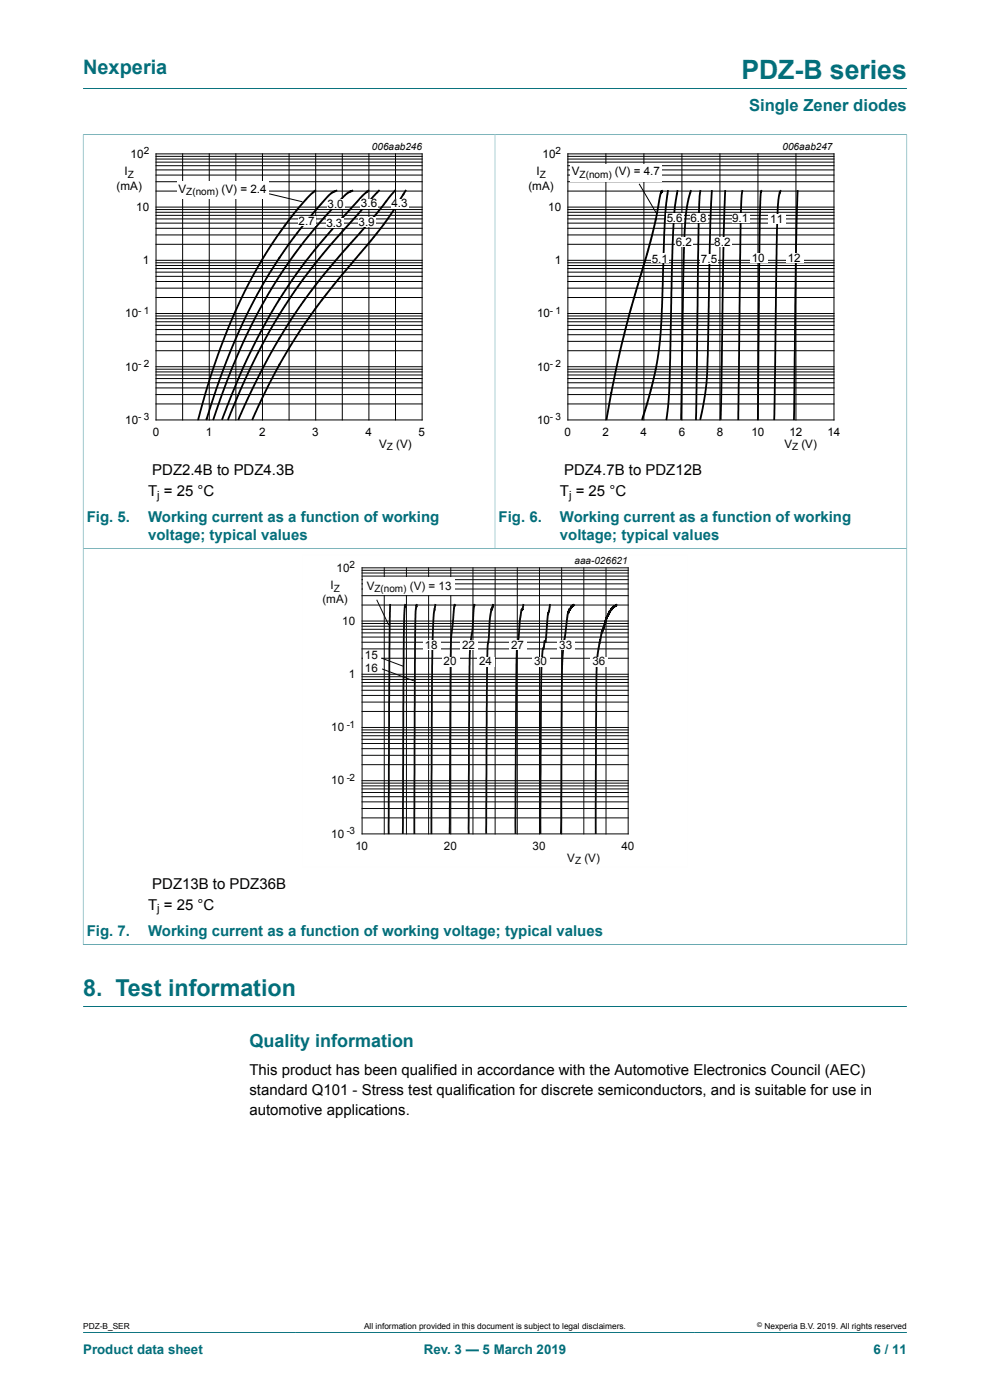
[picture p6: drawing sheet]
<svg xmlns="http://www.w3.org/2000/svg" width="210mm" height="297mm" viewBox="0 0 210 297" stroke-linecap="round" stroke-linejoin="round" font-family="sans-serif">
<path d="M17.6 18.8h174.8M17.6 28.5v87.9h87.4v-87.8h-87.4" fill="none" stroke="#036f7b" stroke-width=".21"/>
<path d="M20.4 29.8h81.8v66.3h-81.8z" fill="none" stroke="#fff" stroke-width=".21"/>
<g fill="none" stroke="#000" stroke-width=".21">
<path d="M33.1 32.6h56.4v56.5h-56.4zM33.1 38.6h56.4M33.1 37.1h56.4M33.1 36h56.4M33.1 35.2h56.4M33.1 34.4h56.4M33.1 33.7h56.4M33.1 33.2h56.4M38.7 32.6v56.5M44.4 32.6v56.5M50 32.6v56.5M55.7 32.6v56.5"/>
<path d="M61.3 32.6v56.5M67 32.6v56.5M72.6 32.6v56.5M78.3 32.6v56.5M83.9 32.6v56.5M33.1 59.7h56.4M33.1 58.6h56.4M33.1 57.7h56.4M33.1 57h56.4M33.1 56.3h56.4M33.1 55.7h56.4M33.1 55.2h56.4"/>
<path d="M33.1 51.8h56.4M33.1 49.8h56.4M33.1 48.4h56.4M33.1 47.3h56.4M33.1 46.4h56.4M33.1 45.7h56.4M33.1 45h56.4M33.1 44.5h56.4M33.1 43.9h56.4M33.1 40.5h56.4M33.1 79.6h56.4M33.1 78.9h56.4"/>
<path d="M33.1 78.3h56.4M33.1 77.8h56.4M33.1 74.4h56.4M33.1 72.4h56.4M33.1 71h56.4M33.1 69.9h56.4M33.1 69h56.4M33.1 68.3h56.4M33.1 67.6h56.4M33.1 67h56.4M33.1 66.5h56.4M33.1 63.1h56.4"/>
<path d="M33.1 61.1h56.4M33.1 85.7h56.4M33.1 83.7h56.4M33.1 82.3h56.4M33.1 81.2h56.4M33.1 80.3h56.4"/>
</g>
<path d="M66.8 40.5l-1.4 1.2-1.8 2.1-4.2 5.4-3.3 5.1-3.7 6.6-2.8 5.8-2.9 7.1-2.6 8-2 7.2M71.4 40.5l-1.1 .5-.8 .7-5.9 7-4 5.5-3.9 6.3-3.4 6.3-3 6.6-2.6 6.9-2.9 8.6M74.7 40.5l-1 .5-.7 .6-4.6 4.9-3 3.6-4 5.3-3.9 6-3.4 6.1-3.1 6.4-2.4 5.8-3.3 9.2M78.1 40.5l-1.4 1.2-4.4 4.9-5.7 6.5-3.8 5.1-3.7 5.6-3.5 6-3.2 6.4-2.4 5.4-2.9 7.3M80.4 40.5l-11.9 13.4-3.8 4.7-3.2 4.6-3.6 5.8-3.3 6-3.1 6.6-3.1 7.3M83.8 40.5l-5.1 6.2-10.2 11.8-5.2 6.9-3.2 5-3.3 5.8-3 5.7-3.2 7M86 40.5l-2.4 4-2.3 3.3-10.5 12.7-3.2 4-3.6 5.1-2.8 4.5-2.6 4.5-2.5 4.9-2.5 5.4" fill="none" stroke="#000" stroke-width=".38"/>
<path d="M37.6 38.3h19.4v3.8h-19.4z" fill-rule="evenodd" fill="#fff"/>
<g fill="#fff">
<path d="M63.3 45.9h3.7v2.1h-3.7z"/>
<path d="M69.5 42.2h3.7v2.1h-3.7z"/>
<path d="M69.2 46.2h3.7v2.1h-3.7z"/>
<path d="M76.5 42.1h3.7v2.1h-3.7z"/>
<path d="M76 46.1h3.7v2.1h-3.7z"/>
<path d="M83 42.1h3.7v2.1h-3.7z"/>
</g>
<g fill="none" stroke="#000" stroke-width=".21">
<path d="M120.5 32.6h56.4v56.5h-56.4zM120.5 38.6h56.4M120.5 37.1h56.4M120.5 36h56.4M120.5 35.2h56.4M120.5 34.4h56.4M120.5 33.7h56.4M120.5 33.2h56.4M128.5 32.6v56.5M136.6 32.6v56.5M144.6 32.6v56.5M152.7 32.6v56.5"/>
<path d="M160.8 32.6v56.5M168.8 32.6v56.5M57.1 41.1l7 1.7M120.5 59.7h56.4M120.5 58.6h56.4M120.5 57.7h56.4M120.5 57h56.4M120.5 56.3h56.4M120.5 55.7h56.4M120.5 55.2h56.4M120.5 51.8h56.4M120.5 49.8h56.4"/>
<path d="M120.5 48.4h56.4M120.5 47.3h56.4M120.5 46.4h56.4M120.5 45.7h56.4M120.5 45h56.4M120.5 44.5h56.4M120.5 43.9h56.4M120.5 40.5h56.4M120.5 79.6h56.4M120.5 78.9h56.4M120.5 78.3h56.4M120.5 77.8h56.4"/>
<path d="M120.5 74.4h56.4M120.5 72.4h56.4M120.5 71h56.4M120.5 69.9h56.4M120.5 69h56.4M120.5 68.3h56.4M120.5 67.6h56.4M120.5 67h56.4M120.5 66.5h56.4M120.5 63.1h56.4M120.5 61.1h56.4M120.5 85.7h56.4"/>
<path d="M120.5 83.7h56.4M120.5 82.3h56.4M120.5 81.2h56.4M120.5 80.3h56.4"/>
</g>
<path d="M192.4 28.5v87.9h-87.4v-87.8h87.4" fill="none" stroke="#036f7b" stroke-width=".21"/>
<path d="M107.8 29.8h81.8v66.3h-81.8z" fill="none" stroke="#fff" stroke-width=".21"/>
<path d="M140.5 40.5l-.5 .9-.9 5.2-1.1 4.7-4.1 14-2.1 7.8-1.9 8.9-1.2 6.9M141.7 40.5l-.7 5.8-.6 18.8-.5 8.1-.5 3.8-.7 3.3-2.5 8.7M143.7 40.5l-.6 4.1-.3 4.6-.8 32.2-.2 4-.4 3.5M146.5 40.5l-.5 1.8-.4 2.3-.4 5.2-.7 39.1M148.6 40.5l-.2 1.2-.2 5.7-.6 41.5M151 40.5l-.3 7.4-.7 31.4-.4 4.1-1 5.5M153.8 40.5l-.3 10.2-.6 38.2M157.5 40.5l-.4 5.8-.5 42.6M161.5 40.5l-.2 1.6-.2 5.7-.3 41.1M165.6 40.5l-.4 1-.2 1.8-.2 5.7-.6 39.9M169.2 40.5l-.3 11.6-.5 36.8" fill="none" stroke="#000" stroke-width=".38"/>
<path d="M121 34.9h19.4v3.7h-19.4z" fill-rule="evenodd" fill="#fff"/>
<path d="M135.6 39l3.7 6.4" fill="none" stroke="#000" stroke-width=".21"/>
<g fill="#fff">
<path d="M138.2 53.8h3.8v2.1h-3.8z"/>
<path d="M141.4 45.2h3.7v2h-3.7z"/>
<path d="M143.3 50.3h3.7v2.1h-3.7z"/>
<path d="M146.4 45.2h3.7v2.1h-3.7z"/>
<path d="M148.6 53.8h3.7v2.1h-3.7z"/>
<path d="M151.5 50.3h3.7v2.1h-3.7z"/>
<path d="M155.3 45.3h3.7v2.1h-3.7z"/>
<path d="M159.1 53.7h3.7v2.1h-3.7z"/>
<path d="M163 45.4h3.8v2h-3.8z"/>
<path d="M166.7 53.7h3.8v2.1h-3.8z"/>
</g>
<path d="M17.6 200.4h174.8M192.4 200.5v-84.1h-174.8v84.1" fill="none" stroke="#036f7b" stroke-width=".21"/>
<path d="M64.1 117.6h81.8v66.4h-81.8z" fill="none" stroke="#fefefe" stroke-width=".21"/>
<g fill="none" stroke="#090909" stroke-width=".21">
<path d="M76.8 120.5h56.4v56.4h-56.4zM76.8 139.6h56.4M76.8 137.7h56.4M76.8 136.2h56.4M76.8 135.2h56.4M76.8 134.3h56.4M76.8 133.5h56.4M76.8 132.8h56.4M76.8 132.3h56.4M76.8 131.8h56.4M76.8 128.4h56.4M76.8 126.4h56.4"/>
<path d="M76.8 125h56.4M76.8 123.9h56.4M76.8 123h56.4M76.8 122.2h56.4M76.8 121.6h56.4M76.8 121h56.4M81.5 120.5v56.4M86.2 120.5v56.4M90.9 120.5v56.4M95.6 120.5v56.4M100.3 120.5v56.4M105 120.5v56.4"/>
<path d="M109.7 120.5v56.4M114.4 120.5v56.4M119.1 120.5v56.4M123.8 120.5v56.4M128.5 120.5v56.4M76.8 158.8h56.4M76.8 157.7h56.4M76.8 156.8h56.4M76.8 156.1h56.4M76.8 155.4h56.4M76.8 154.8h56.4M76.8 154.3h56.4"/>
<path d="M76.8 150.9h56.4M76.8 148.9h56.4M76.8 147.5h56.4M76.8 146.4h56.4M76.8 145.5h56.4M76.8 144.8h56.4M76.8 144.1h56.4M76.8 143.6h56.4M76.8 143h56.4M76.8 173.5h56.4M76.8 171.5h56.4M76.8 170.1h56.4"/>
<path d="M76.8 169h56.4M76.8 168.1h56.4M76.8 167.4h56.4M76.8 166.7h56.4M76.8 166.1h56.4M76.8 165.6h56.4M76.8 162.2h56.4M76.8 160.2h56.4"/>
</g>
<path d="M82.8 128.3l-.3 48.5M85.9 128.3l-.3 6.8-.2 41.6M88.4 128.3l-.2 1.4-.1 4.5-.2 42.5M92.3 128.3l-.3 2.7-.3 7-.2 38.8M96.5 128.3l-.2 .8-.6 5.7-.1 2.5-.2 39.4M100.6 128.3l-.2 1.2-.2 4-.4 3.4-.2 2.8-.2 37M104.6 128.3l-.7 2.6-.5 7.2-.3 38.6M111 128.3l-.1 .9-.3 .4-.3 1.8-.3 3.9-.4 2.8-.3 38.6M116.7 128.3l-.5 2.5-.4 5-.1 .4-.2-.1-.1 1.3-.3 .4-.2 3-.3 35.9M121.7 128.3l-.5 .5-.8 1.5-1.1 9.3-.3 37.1M130.8 128.3l-1 .8-1.2 2.1-1 3.2-.9 5.5-.2 8.8-.1 28" fill="none" stroke="#090909" stroke-width=".38"/>
<g fill="#fefefe">
<path d="M77.1 122.5h19.4v3.7h-19.4z"/>
<path d="M89.8 135.9h3.7v2.1h-3.7z"/>
<path d="M93.8 139.3h3.7v2.1h-3.7z"/>
<path d="M97.7 135.9h3.7v2.1h-3.7z"/>
<path d="M101.3 139.3h3.7v2.1h-3.7z"/>
<path d="M108.1 135.9h3.7v2.1h-3.7z"/>
<path d="M112.9 139.3h3.7v2.1h-3.7z"/>
<path d="M118.3 135.9h3.7v2.1h-3.7z"/>
<path d="M125.3 139.3h3.7v2.1h-3.7z"/>
</g>
<path d="M79.9 127.2l2.6 5.4M81 139.7l4.6 1.6" fill="none" stroke="#090909" stroke-width=".21"/>
<g fill="#fefefe">
<path d="M77.1 138h3.7v2.1h-3.7z"/>
<path d="M77.1 140.7h3.7v2.1h-3.7z"/>
</g>
<path d="M81 141.9l6.8 2.6" fill="none" stroke="#090909" stroke-width=".21"/>
<path d="M17.6 213.5h174.8M17.6 282.6h174.8" fill="none" stroke="#036f7b" stroke-width=".21"/>
<text font-size="5.6" fill="#036f7b" x="157.3" y="16.8">PDZ-B series</text>
<text font-size="4.9" fill="#036f7b" x="17.6" y="211.2">8. Test information</text>
<text font-size="4.2" fill="#036f7b" x="17.6" y="15.6">Nexperia</text>
<text font-size="3.8" fill="#036f7b" x="52.9" y="222">Quality information</text>
<text font-size="3.5" fill="#036f7b" x="158.9" y="23.7">Single Zener diodes</text>
<g font-size="3.2">
<text x="32.3" y="100.7">PDZ2.4B to PDZ4.3B</text>
<text x="119.7" y="100.7">PDZ4.7B to PDZ12B</text>
<text x="31.4" y="105.1">T = 25 °C</text>
<text x="118.8" y="105.1">T = 25 °C</text>
<text x="32.3" y="188.5">PDZ13B to PDZ36B</text>
<text x="31.4" y="193">T = 25 °C</text>
<text x="52.9" y="228">This product has been qualified in accordance with the Automotive Electronics Council (AEC)</text>
<text x="52.9" y="232.2">standard Q101 - Stress test qualification for discrete semiconductors, and is suitable for use in</text>
<text x="52.9" y="236.5">automotive applications.</text>
</g>
<g font-size="3.2" fill="#036f7b">
<text x="18.4" y="110.7">Fig. 5.</text>
<text x="31.4" y="110.7">Working current as a function of working</text>
<text x="105.8" y="110.7">Fig. 6.</text>
<text x="118.8" y="110.7">Working current as a function of working</text>
<text x="31.4" y="114.5">voltage; typical values</text>
<text x="118.8" y="114.5">voltage; typical values</text>
<text x="18.4" y="198.5">Fig. 7.</text>
<text x="31.4" y="198.5">Working current as a function of working voltage; typical values</text>
</g>
<g font-size="2.8" fill="#036f7b">
<text x="17.6" y="287.2">Product data sheet</text>
<text x="89.9" y="287.2">Rev. 3 — 5 March 2019</text>
<text x="185.3" y="287.2">6 / 11</text>
</g>
<g font-size="2.5">
<text x="27.7" y="33.5">10</text>
<text x="115.1" y="33.5">10</text>
<text x="24.7" y="40.2">(mA)</text>
<text x="26.4" y="37.2">I</text>
<text x="37.9" y="41">V</text>
<text x="47" y="41">(V)</text>
<text x="51" y="41">= 2.4</text>
<text x="112.1" y="40.2">(mA)</text>
<text x="113.8" y="37.2">I</text>
<text x="121.3" y="37.2">V</text>
<text x="130.4" y="37.2">(V) =</text>
<text x="136.6" y="37.2">4.7</text>
<text x="28.9" y="44.8">10</text>
<text x="63.3" y="47.8">2.7</text>
<text x="69.5" y="44.1">3.0</text>
<text x="76.5" y="44">3.</text>
<text x="78.6" y="44">6</text>
<text x="83" y="44">4</text>
<text x="84.4" y="44">.3</text>
<text x="116.3" y="44.8">10</text>
<text x="141.4" y="47.1">5.6</text>
<text x="146.4" y="47.1">6.8</text>
<text x="155.3" y="47.2">9.1</text>
<text x="163.4" y="47.3">11</text>
<text x="69.2" y="48.1">3.3</text>
<text x="76" y="48">3.9</text>
<text x="143.3" y="52.2">6</text>
<text x="144.7" y="52.2">.2</text>
<text x="151.5" y="52.2">8</text>
<text x="152.9" y="52.2">.2</text>
<text x="30.3" y="56">1</text>
<text x="117.7" y="56">1</text>
<text x="138.2" y="55.7">5.1</text>
<text x="148.7" y="55.7">7.5</text>
<text x="159.5" y="55.6">1</text>
<text x="160.9" y="55.6">0</text>
<text x="167.1" y="55.6">12</text>
<text x="26.6" y="67.3">10</text>
<text x="113.9" y="67.3">10</text>
<text x="26.6" y="78.6">10</text>
<text x="113.9" y="78.6">10</text>
<text x="26.6" y="89.9">10</text>
<text x="113.9" y="89.9">10</text>
<text x="32.4" y="92.5">0</text>
<text x="43.6" y="92.5">1</text>
<text x="54.9" y="92.5">2</text>
<text x="66.3" y="92.5">3</text>
<text x="77.6" y="92.5">4</text>
<text x="80.4" y="95">V</text>
<text x="84" y="95">(V)</text>
<text x="88.8" y="92.5">5</text>
<text x="119.8" y="92.5">0</text>
<text x="127.8" y="92.5">2</text>
<text x="135.9" y="92.5">4</text>
<text x="144" y="92.5">6</text>
<text x="152" y="92.5">8</text>
<text x="159.4" y="92.5">10</text>
<text x="166.4" y="95">V</text>
<text x="167.5" y="92.5">12</text>
<text x="170" y="95">(V)</text>
<text x="175.5" y="92.5">14</text>
</g>
<g font-size="2.5" fill="#090909">
<text x="70.1" y="125">I</text>
<text x="71.4" y="121.3">10</text>
<text x="77.8" y="125.1">V</text>
<text x="86.9" y="125.1">(V) = 13</text>
<text x="68.4" y="128">(mA)</text>
<text x="72.6" y="132.6">10</text>
<text x="90.1" y="137.8">1</text>
<text x="91.4" y="137.8">8</text>
<text x="98" y="137.8">22</text>
<text x="108.4" y="137.8">2</text>
<text x="109.8" y="137.8">7</text>
<text x="118.6" y="137.8">33</text>
<text x="74" y="143.8">1</text>
<text x="77.4" y="139.9">15</text>
<text x="77.4" y="142.5">16</text>
<text x="94.1" y="141.1">20</text>
<text x="101.7" y="141.1">24</text>
<text x="113.3" y="141.1">3</text>
<text x="114.6" y="141.1">0</text>
<text x="125.7" y="141.1">36</text>
<text x="70.2" y="155.1">10</text>
<text x="70.2" y="166.4">10</text>
<text x="70.2" y="177.7">10</text>
<text x="75.4" y="180.2">10</text>
<text x="94.2" y="180.2">20</text>
<text x="113" y="180.2">30</text>
<text x="120.3" y="182.8">V</text>
<text x="124" y="182.8">(V)</text>
<text x="131.8" y="180.2">40</text>
</g>
<g font-size="2.4">
<text x="33.4" y="105.8">j</text>
<text x="120.7" y="105.8">j</text>
<text x="33.4" y="193.6">j</text>
</g>
<g font-size="2.1">
<text x="30.5" y="32.7">2</text>
<text x="78.9" y="31.8">006aab246</text>
<text x="117.9" y="32.7">2</text>
<text x="166" y="31.8">006aab247</text>
<text x="27.1" y="37.7">Z</text>
<text x="39.5" y="41.4">Z(nom)</text>
<text x="114.5" y="37.7">Z</text>
<text x="122.9" y="37.7">Z(nom</text>
<text x="129.1" y="37.7">)</text>
<text x="29.3" y="66.6">- 1</text>
<text x="116.7" y="66.6">- 1</text>
<text x="29.3" y="77.9">- 2</text>
<text x="116.7" y="77.9">- 2</text>
<text x="29.3" y="89.2">- 3</text>
<text x="116.7" y="89.2">- 3</text>
<text x="82.1" y="95.4">Z</text>
<text x="168" y="95.4">Z</text>
</g>
<g font-size="2.1" fill="#090909">
<text x="121.9" y="119.6">aaa-026621</text>
<text x="70.8" y="125.5">Z</text>
<text x="74.2" y="120.5">2</text>
<text x="79.4" y="125.6">Z(nom)</text>
<text x="73.5" y="154.4">-1</text>
<text x="73.5" y="165.6">-2</text>
<text x="73.5" y="176.9">-3</text>
<text x="122" y="183.2">Z</text>
</g>
<g font-size="1.8">
<text x="17.6" y="282">PDZ-B_SER</text>
<text x="77.2" y="282">All information provided in this document is subject to legal disclaimers.</text>
<text x="162.2" y="282">Nexperia B.V. 2019. All rights reserved</text>
</g>
<text font-size="1.4" x="160.6" y="281.6">©</text>
</svg>
